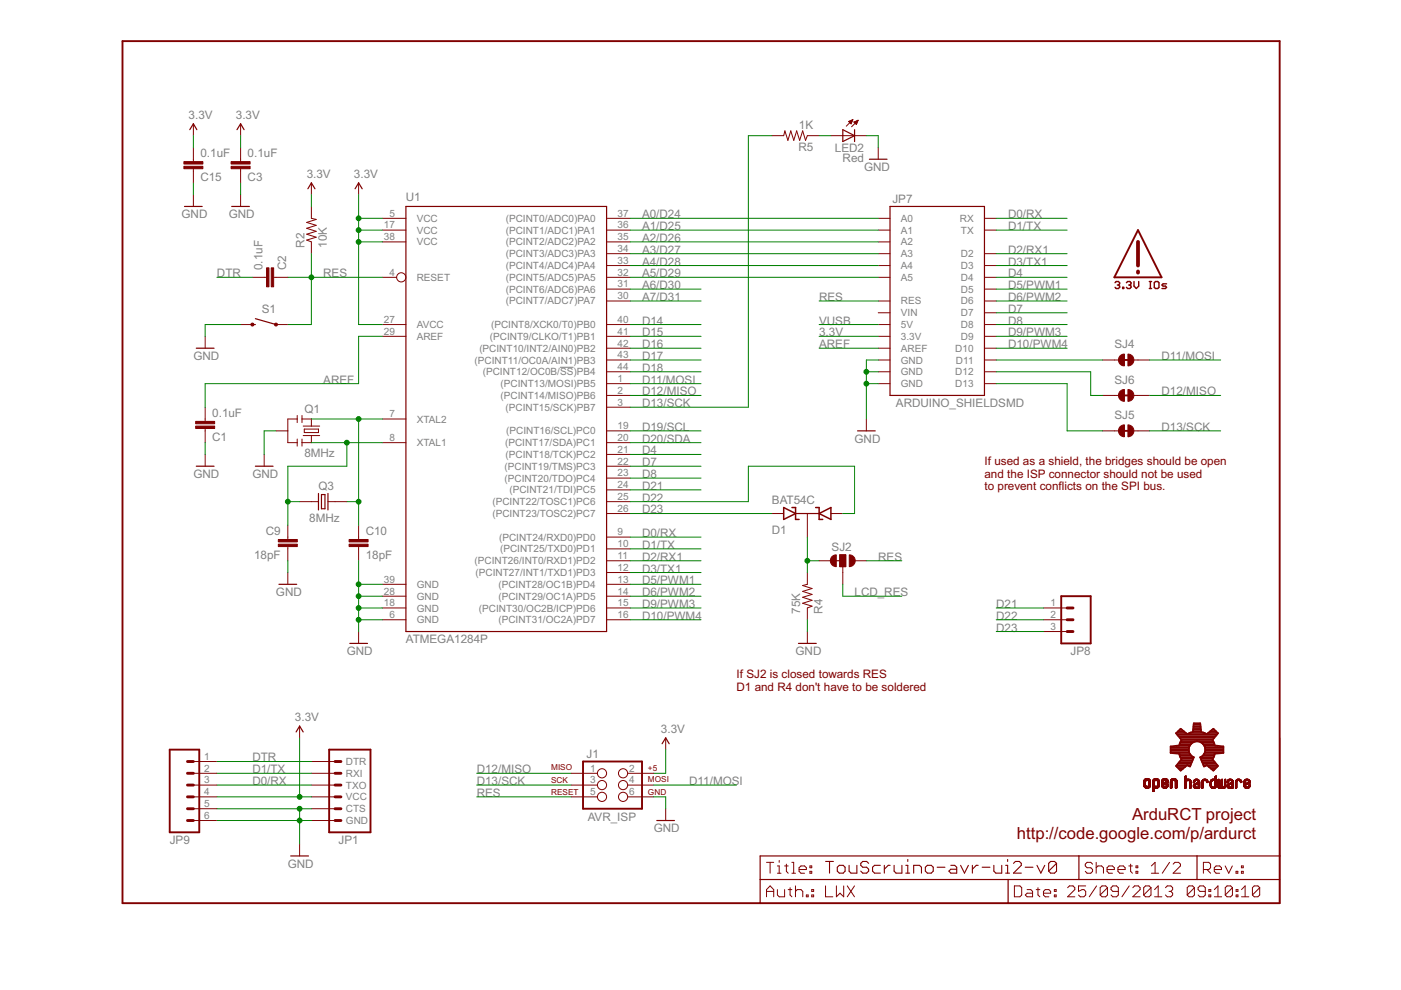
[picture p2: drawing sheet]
<svg xmlns="http://www.w3.org/2000/svg" width="297mm" height="210mm" viewBox="0 0 297 210" stroke-linecap="round" stroke-linejoin="round" font-family="sans-serif">
<path d="M118.7 77.9h2.9" fill="none" stroke="#808080" stroke-width=".21"/>
<g fill="none" stroke="#800000" stroke-width=".21">
<path d="M41 26.2v2.6M41 31.3v3M41 35.8v3M51 26.2v2.6M51 31.3v3M51 35.8v3M66 38.8v2.5M76 38.8v2.5M163.7 28.8h2.5l.2-1.1 .6 2.1 .7-2.1 .6 2.1 .6-2.1 .6 2.1 .7-2.1 .6 2.1 .4-1h2.5M176.2 28.8h7.5M179.9 25.8l.5 .4M179.9 25.8h.8"/>
<path d="M180.1 25.9h.5M180.2 26h.4M180.2 25.6h.5M180.3 26.1h.2M180.4 26.2h.1M180.5 25.5h.2M180.7 25.4h.1M180.8 25.4l-1.4 1.4M180.8 25.4l-.9 .4M180.8 25.4l-.4 .8M181.1 25.9h.7M181.2 26h.5"/>
<path d="M181.3 26.1h.4M181.3 25.8h.5M181.4 26.2h.2M181.5 26.4h.1M181.6 25.6h.3M181.9 25.5h.1M181.9 25.5l-1.3 1.4M181.9 25.5l-.8 .4M181.9 25.5l-.3 .9-.5-.5M186.2 31.3v2.5M41 41.3v2.5M51 41.3v2.5"/>
<path d="M53.5 58.8h3M58 58.8h3M66 43.8v2.5l1 .2-2 .7 2 .6-2 .6 2 .6-2 .7 2 .6-2 .6 1 .4v2.5M81 58.8h3.1M81 51.3h5.1M81 48.8h5.1M81 46.3h5.1M128.6 58.8h5M128.6 56.3h5M128.6 53.8h5M128.6 51.3h5M128.6 48.8h5"/>
<path d="M128.6 46.3h5M186.2 58.8h2.5M186.2 56.3h2.5M186.2 53.8h2.5M186.2 51.3h2.5M186.2 48.8h2.5M186.2 46.3h2.5M208.7 58.8h2.5M208.7 56.3h2.5M208.7 53.8h2.5M208.7 48.8h2.5M208.7 46.3h2.5"/>
<path d="M43.5 71.3v2.5M51 68.8h2.5M58.5 68.8h2.5M81 71.3h5.1M81 68.8h5.1M128.6 78.8h5M128.6 76.3h5M128.6 73.8h5M128.6 71.3h5M128.6 68.8h5M128.6 61.3h5M128.6 63.8h5"/>
<path d="M186.2 78.8h2.5M186.2 76.3h2.5M186.2 73.8h2.5M186.2 71.3h2.5M186.2 68.8h2.5M186.2 63.8h2.5M186.2 66.3h2.5M208.7 78.8h2.5M208.7 76.3h2.5M208.7 73.8h2.5M208.7 71.3h2.5M208.7 68.8h2.5"/>
<path d="M208.7 61.3h2.5M208.7 63.8h2.5M208.7 66.3h2.5M233.8 76.3h3.3M240.4 76.3h3.4M43.5 86.3v3M43.5 90.8v3.1M43.5 96.4v2.4M56 96.4v2.4M58.5 91.4h2.5M63 88.8h-2v5.1h2M63 88.1v1.5"/>
<path d="M63 93.1v1.5M64 88.8h2v1.5M64 88.1v1.5M64 93.1v1.5M64.3 90.3h3.5M64.3 92.4h3.5M64.5 91h3v.7h-3zM66 92.4v1.5h-2M81 88.8h5.1M81 93.9h5.1M128.6 93.9h5M128.6 91.4h5"/>
<path d="M128.6 98.8h5M128.6 96.4h5M128.6 86.3h5M128.6 83.8h5M128.6 81.3h5M183.7 88.8v2.6M186.2 81.3h2.5M208.7 81.3h2.5M233.8 91.4h3.3M233.8 83.8h3.3M240.4 91.4h3.4M240.4 83.8h3.4"/>
<path d="M61 111.4v3M61 115.9v3M63.5 106.4h4M69.5 106.4h4M76 111.4v3M76 115.9v3M128.6 118.9h5M128.6 116.4h5M128.6 113.9h5M128.6 108.9h5M128.6 106.4h5M128.6 103.9h5"/>
<path d="M128.6 101.4h5M163.7 108.9h2.5M171.2 108.9v5M173.7 118.9h2.5M176.2 108.9h2.5M178.1 117.6h1.2v2.5h-1.2zM181.2 118.9h2.5M61 121.4v2.5M76 133.9v2.5M81 131.4h5.1M81 128.9h5.1M81 126.4h5.1"/>
<path d="M81 123.9h5.1M128.6 131.4h5M128.6 128.9h5M128.6 126.4h5M128.6 123.9h5M128.6 121.4h5M171.2 121.4v2.5l-1 .2 2 .7-2 .6 2 .6-2 .6 2 .7-2 .6 2 .6-1 .4v2.5M171.2 133.9v2.5M178.7 120.1v3.8M221.2 131.4h5.1M221.2 128.9h5.1M221.2 133.9h5.1"/>
<path d="M63.5 153.9v2.5M141.1 156.4v2.5M41 166.5h5M41 161.5h5M41 164h5M41 169h5M41 171.5h5M41 174h5M63.5 179v2.5M66 166.5h5M66 161.5h5M66 164h5"/>
<path d="M66 169h5M66 171.5h5M66 174h5M121.1 166.5h5.6M121.1 164h5.6M121.1 169h5.6M133.1 166.5h5.5M133.1 164h5.5M133.1 169h5.5M141.1 171.5v2.5M242.5 166.5h.4M242.5 166.4h.4"/>
<path d="M242.5 166.3h.4M242.5 166.2h.4M242.5 166.1h.4M242.5 166h.4M242.5 165.9h.4M242.5 165.8h.4M242.5 165.7h.4M242.5 166.6l.5 .1M242.5 166.6h.4M242.5 165.6h.4M242.5 166.7h.6M242.5 166.7l1.4 .1"/>
<path d="M242.6 165.4h1.3M242.6 166.8h1.2M242.6 165.4h1.2M242.6 165.3h1.2M242.7 166.9h1.1M242.7 165.3h1.1M242.7 165.2h1M242.8 167h.9M242.8 165.2h.8M242.8 167h.8M242.9 165.1h.7M243 167.1h.5"/>
<path d="M243 165.6h-.5M243 165.5h-.5M243 165.1h.4M243.1 165.5h-.6M243.1 167.2h.2M243.3 165.5h.6M243.4 165.5h.5M243.5 165.6h.4M243.5 166.6h.4M243.5 166.5h.4M243.5 165.7h.4M243.5 166.4h.4"/>
<path d="M243.5 166.3h.4M243.5 166.2h.4M243.5 166.1h.4M243.5 166h.4M243.5 165.9h.4M243.5 165.8h.4M243.7 166.9l-1 .1M243.8 166.8l-1.2 .1M243.9 166.7h-.5M243.9 166.6l-.5 .1M244.4 167.6h.4M244.4 167.5h.4"/>
<path d="M244.4 167.4h.4M244.4 167.3h.4M244.4 167.2h.4M244.4 167.1h1M244.4 166.7l1.4 .1M244.4 166.7h.5M244.4 166.6l.5 .1M244.4 166.6h.4M244.4 166.5h.4M244.4 166.4h.4M244.4 166.3h.4M244.4 166.2h.4"/>
<path d="M244.4 166.1h.4M244.4 166h.4M244.4 165.9h.4M244.4 165.8h.4M244.4 165.7h.4M244.4 165.6h.4M244.5 165.4h1.2M244.5 165.3h1.2M244.6 167.8h-.2M244.6 165.2h1M244.7 165.2h.8M244.7 167.7l-.3 .1"/>
<path d="M244.8 167.7h-.4M244.8 165.1h.6M244.8 165.7h-.4M244.8 165.6h-.4M244.9 165.5h-.5M244.9 165.1h.4M245 165.5h-.6M245 167.2h.2M245.2 165.5h.6M245.3 166.7h.5M245.3 165.5h.5M245.4 165.6h.4"/>
<path d="M245.4 166.6h.4M245.4 166.5h.4M245.4 165.7h.4M245.4 166.4h.4M245.4 166.3h.4M245.4 166.2h.4M245.4 166.1h.4M245.4 166h.4M245.4 165.9h.4M245.4 165.8h.4M245.5 167l-1.1 .1M245.6 167h-1.2"/>
<path d="M245.6 166.9l-1.2 .1M245.7 166.9h-1.3M245.7 166.8l-1.3 .1M245.7 166.8h-1.3M245.7 165.4h-1.2M245.8 166.6h-.4M246.3 166.6h.4M246.3 166.5h.4M246.3 165.9l.4 .1M246.3 165.9h.3M246.3 165.8h.3M246.3 165.6h.4"/>
<path d="M246.3 166.7h.5M246.3 166.7h1.3M246.4 166.8h1.2M246.4 165.4h1.2M246.4 165.3h1.2M246.4 166.9h1.1M246.4 165.3h1.1M246.5 166.9h1M246.5 165.2h1M246.5 167h.9M246.5 165.2h.9M246.6 167h.8"/>
<path d="M246.6 165.8h-.3M246.6 165.1h.7M246.7 165.7l-.4 .1M246.7 165.7h-.4M246.7 165.6h-.4M246.7 167.1h.5M246.7 166.4h-.4M246.7 166h1M246.8 165.5h-.5M246.8 165.1h.4M246.8 166.4h-.5M246.9 167.2h.2"/>
<path d="M246.9 165.5h-.6M246.9 165.9h.8M247 166.3h-.7M247 165.9h.7M247.1 165.5h.5M247.1 165.8h.6M247.1 166.7h.5M247.2 166.2h-.9M247.2 165.5h.5M247.2 165.6h.5M247.2 165.8h.5M247.3 166.6h.4"/>
<path d="M247.3 165.6h.4M247.3 166.5h.4M247.3 165.7h.4M247.3 166.2h-1M247.3 166.4h.4M247.4 166.3h.3M247.4 166.1h-1.1M247.5 166.3h.2M247.5 166.1h-1.2M247.6 166.2h.1M247.6 165.4h-1.3M247.6 166h-1.3"/>
<path d="M247.7 166.6h-.5M248.1 166.9h.4M248.1 166.8h.4M248.1 166.7h.4M248.1 166.6h.4M248.1 166.5h.4M248.1 166.4h.4M248.1 166.3h.4M248.1 166.2h.4M248.1 166.1h.4M248.1 166h.4M248.1 165.9h.4"/>
<path d="M248.1 165.8h.4M248.1 165.7h.4M248.2 167.1h.1M248.2 165.4h1.3M248.3 165.3h1.1M248.4 165.2h1M248.4 165.2h.9M248.5 167l-.4 .1M248.5 167h-.4M248.5 165.1h.7M248.5 165.7h-.4M248.6 165.6l-.4 .1"/>
<path d="M248.6 165.6h-.4M248.6 165.1h.5M248.7 165.5h-.5M248.8 165.5h-.6M249 165.5h.5M249.1 165.5h.5M249.1 165.6h.5M249.2 165.6h.4M249.2 166.9h.4M249.2 166.8h.4M249.2 166.7h.4M249.2 166.6h.4"/>
<path d="M249.2 166.5h.4M249.2 166.4h.4M249.2 166.3h.4M249.2 166.2h.4M249.2 166.1h.4M249.2 166h.4M249.2 165.9h.4M249.2 165.8h.4M249.2 165.7h.4M249.2 167.1h.2M249.5 167l-.3 .1M249.5 165.4h-1.3"/>
<path d="M249.6 167h-.4M251.2 167.1h.2M251.2 164.7h.3M251.2 167h.3M251.2 166.9h.3M251.2 166.8h.3M251.2 166.7h.3M251.2 166.6h.3M251.2 166.5h.3M251.2 166.4h.3M251.2 166.3h.3M251.2 166.2h.3"/>
<path d="M251.2 166.1h.3M251.2 166h.3M251.2 165.9h.3M251.2 165.8h.3M251.2 165.7h.3M251.2 165.4h1.2M251.2 165.3h1.1M251.2 165.2l1.1 .1M251.2 165.2h.3M251.2 165.1h.3M251.2 165h.3M251.2 164.9h.3"/>
<path d="M251.2 164.8h.3M251.2 164.6h.3M251.2 167.2h.1M251.3 164.6h.2M251.3 164.5h.2M251.5 167l-.3 .1M251.5 165.8h-.3M251.5 165.7h-.3M251.6 165.6l-.4 .1M251.6 165.2h.6M251.7 165.6h-.5M251.7 165.5h-.5"/>
<path d="M251.8 165.2h.1M252.1 165.5h.4M252.1 165.6h.4M252.2 165.6h.3M252.2 165.7h.3M252.3 165.7h.3M252.3 167h.2M252.3 166.9h.3M252.3 166.8h.3M252.3 166.7h.3M252.3 166.6h.3M252.3 166.5h.3"/>
<path d="M252.3 166.4h.3M252.3 166.3h.3M252.3 166.2h.3M252.3 166.1h.3M252.3 166h.3M252.3 165.9h.3M252.3 165.8h.3M252.4 167.2h-.1M252.5 165.5h-1.3M252.5 167.1h-.2M252.5 167l-.2 .1M252.6 166.9l-.3 .1"/>
<path d="M253 166.7l.4 .1M253 166.7h.3M253 166.6h.3M253 165.9h.2M253 166.8l.5 .1M253 166.8h.4M253 165.7h.3M253 166.9h.9M253 165.6h.4M253.1 166.9l.8 .1M253.2 167h.7M253.2 165.4h1"/>
<path d="M253.3 165.9h-.3M253.3 165.3h.8M253.3 165.8l-.3 .1M253.3 167.1h.6M253.3 165.8h-.3M253.3 166.2h1.1M253.3 165.7h-.3M253.4 166.5l-.4 .1M253.4 167.2h.5M253.4 166.5h-.4M253.4 165.2h.6M253.4 166.1h1"/>
<path d="M253.4 165.6h-.4M253.5 165.5h-.4M253.5 166.4l-.5 .1M253.6 167.2h.1M253.6 166.1h.8M253.6 166.4h-.6M253.6 165.2h.1M253.7 166.9h.1M253.7 166h.7M253.8 166.3h-.7M253.8 166h.6M253.9 166.3h-.7"/>
<path d="M253.9 165.5h.4M253.9 165.6h.4M254 165.9h.4M254 165.6h.3M254 165.7h.3M254 166.3h.4M254 165.7l.4 .1M254.1 167.2h.1M254.1 167h.3M254.1 166.9h.3M254.1 166.8h.3M254.1 166.7h.3"/>
<path d="M254.1 166.6h.3M254.1 166.5h.3M254.1 166.4h.3M254.1 166.3h.3M254.1 165.8h.3M254.3 167.1h-.2M254.3 165.5h-1.2M254.4 167l-.3 .1M254.4 166.2h-1.2M254.8 167.2h.1M254.8 167h.3M254.8 166.9h.3"/>
<path d="M254.8 166.8h.3M254.8 166.7h.3M254.8 166.6h.3M254.8 166.5h.3M254.8 166.4h.3M254.8 166.3h.3M254.8 166.2h.3M254.8 166.1h.3M254.8 166h.3M254.8 165.9h.3M254.8 165.8h.3M254.8 165.7h.3"/>
<path d="M254.8 165.6h.4M254.9 165.4h1.1M255 165.4h1M255 167.1h-.2M255 165.3h.9M255.1 167l-.3 .1M255.1 165.3h.8M255.1 165.8h-.3M255.1 165.7h-.3M255.2 165.2h.5M255.2 165.6h-.4M255.3 165.5h-.4"/>
<path d="M255.4 165.2h.1M255.6 165.5h.5M255.7 165.6h.4M255.8 165.6h.3M255.8 165.7h.3M255.8 165.8h.3M255.9 165.9h.1M256 165.5h-1.1M256.1 165.9h-.2M256.1 165.8l-.2 .1M256.6 166.5h.3M256.6 166.4h.3"/>
<path d="M256.6 166.3h.3M256.6 166.2h.3M256.6 166.1h.3M256.6 166h.3M256.6 165.9h.3M256.6 166.6h.3M256.6 165.8h.3M256.6 166.7l.4 .1M256.6 166.7h.3M256.6 165.7h.3M256.6 166.8l.6 .1M256.6 166.8h.4"/>
<path d="M256.7 166.9h1.1M256.7 165.4h1.2M256.8 165.4h1.1M256.8 167h.9M256.8 165.3h1.1M256.9 165.3h1M256.9 167.1h.7M256.9 165.7h-.3M257 165.2h.5M257 167.2h.5M257 165.6h-.4M257.1 165.5h-.5"/>
<path d="M257.2 167.2h.1M257.2 165.2h.1M257.4 165.5h.5M257.5 166.8h.4M257.5 165.6h.4M257.6 165.6h.3M257.6 166.7h.3M257.6 165.7h.3M257.6 166.6h.3M257.6 166.5h.3M257.6 166.4h.3M257.6 166.3h.3"/>
<path d="M257.6 166.2h.3M257.6 166.1h.3M257.6 166h.3M257.6 165.9h.3M257.6 165.8h.3M257.6 165.2h.3M257.6 165.1h.3M257.6 165h.3M257.6 164.9h.3M257.6 164.8h.3M257.6 164.7h.3M257.7 164.6h.2"/>
<path d="M257.7 164.5h.2M257.9 166.8l-.6 .1M257.9 166.7l-.4 .1M257.9 165.5h-1.2M258.2 166.6h.3M258.2 166.5h.3M258.2 166.4h.3M258.2 166.3h.3M258.2 166.2h.3M258.2 166.1h.3M258.2 166h.3M258.2 165.9h.3"/>
<path d="M258.2 165.8h.3M258.2 165.7h.3M258.2 165.6h.3M258.2 165.5h.3M258.2 165.4h.3M258.2 166.8l.4 .1M258.2 166.8h.3M258.2 166.7l.3 .1M258.2 166.7h.3M258.2 165.3h.3M258.2 166.9h1.6M258.3 166.9h1.5"/>
<path d="M258.3 167h1.5M258.3 167h1.4M258.4 165.2h.1M258.4 167.1h.6M258.5 167.2h.4M258.7 167.2h.1M258.7 166.9h.6M258.8 166.8h.4M258.9 166.7h.3M258.9 166.6h.3M258.9 166.5h.3M258.9 166.4h.3"/>
<path d="M258.9 166.3h.3M258.9 166.2h.3M258.9 166.1h.3M258.9 166h.3M258.9 165.9h.3M258.9 165.8h.3M258.9 165.7h.3M258.9 165.6h.3M258.9 165.5h.3M258.9 165.4h.3M258.9 165.3h.3M259.1 165.2h.1"/>
<path d="M259.1 167.1h.6M259.2 167.2h.4M259.5 166.8h.4M259.5 166.7h.4M259.6 166.7h.3M259.6 166.6h.3M259.6 166.5h.3M259.6 166.4h.3M259.6 166.3h.3M259.6 166.2h.3M259.6 166.1h.3M259.6 166h.3"/>
<path d="M259.6 165.9h.3M259.6 165.8h.3M259.6 165.7h.3M259.6 165.6h.3M259.6 165.5h.3M259.6 165.4h.3M259.6 165.3h.3M259.7 165.2h.2M259.9 166.8l-.5 .1M260.1 166.7l.4 .1M260.1 166.7h.4M260.1 166.6h.4"/>
<path d="M260.2 166.8h.3M260.2 165.7h.3M260.2 166.8l.4 .1M260.2 166.9h.8M260.2 166.9l.8 .1M260.3 167h.7M260.3 165.9l-.1 .1M260.3 165.4h1M260.4 165.9h-.2M260.4 165.3h.9M260.4 167.1h.6M260.4 165.8l-.2 .1"/>
<path d="M260.4 165.3h.8M260.5 166.2h1M260.5 165.8h-.3M260.5 166.5h-.4M260.5 165.7h-.3M260.5 167.2h.5M260.5 165.6l-.3 .1M260.5 166.5h-.3M260.6 166.1h.9M260.6 165.2h.5M260.6 165.6h-.4M260.6 165.5h-.4"/>
<path d="M260.7 166.4l-.5 .1M260.7 166.4h-.5M260.7 166.1h.8M260.8 165.2h.1M260.8 166.9h.2M260.8 166h.7M260.9 166.3h-.7M261 166h.5M261 165.5h.4M261 166.3h-.7M261.1 165.6h.4M261.1 165.9h.4"/>
<path d="M261.1 165.6l.4 .1M261.2 165.7h.3M261.2 165.8h.3M261.2 167h.3M261.2 166.9h.3M261.2 166.8h.3M261.2 166.7h.3M261.2 166.6h.3M261.2 166.5h.3M261.2 166.4h.3M261.2 166.3h.3M261.3 167.2h-.1"/>
<path d="M261.4 165.5h-1.1M261.4 167.1h-.2M261.5 167l-.3 .1M261.5 166.2h-1.2M261.9 167h.3M261.9 166.9h.3M261.9 166.8h.3M261.9 166.7h.3M261.9 166.6h.3M261.9 166.5h.3M261.9 166.4h.3M261.9 166.3h.3"/>
<path d="M261.9 166.2h.3M261.9 166.1h.3M261.9 166h.3M261.9 165.9h.3M261.9 165.8h.3M262 167.2h.1M262.1 165.4h1M262.1 167.1h-.2M262.2 165.3h.8M262.2 167l-.3 .1M262.2 165.7l-.2 .1M262.3 165.7h-.3"/>
<path d="M262.3 165.6l-.3 .1M262.3 165.2h.6M262.4 165.6h-.4M262.4 165.5h-.4M262.6 165.2h.1M262.8 165.5h.4M262.8 165.6h.4M262.9 165.6h.3M263 165.7h.3M263 165.8h.3M263 165.9h.1M263.2 165.5h-1.2"/>
<path d="M263.2 165.9h-.2M263.3 165.8l-.3 .1M263.7 166.6l.4 .1M263.7 166.6h.3M263.7 166.5h.4M263.7 166.1h1.2M263.7 166.1h.3M263.7 166h.3M263.7 165.9h.3M263.7 165.8h.3M263.7 166.7l.4 .1M263.7 166.7h.4"/>
<path d="M263.8 166.8h.4M263.8 166.8l.5 .1M263.8 166.9h1.1M263.9 165.4h1M263.9 167h.9M264 167h.8M264 165.3h.8M264 166.5h-.3M264 165.7l-.3 .1M264.1 165.7h-.4M264.1 167.1h.6M264.1 165.6l-.4 .1"/>
<path d="M264.1 165.2h.6M264.1 165.6h-.3M264.2 167.2h.4M264.2 166.4l-.5 .1M264.2 165.5h-.4M264.2 166.1h.8M264.3 166.4h-.6M264.3 165.2h.2M264.4 167.2h.1M264.5 166.3h-.8M264.5 166h.6M264.5 166.9h.5"/>
<path d="M264.6 165.5h.4M264.6 165.9h.5M264.6 165.6h.4M264.7 166.8h.3M264.7 166.2h-1M264.7 165.9h.4M264.7 165.6l.3 .1M264.7 166.7h.3M264.7 165.7h.3M264.8 166.6h.2M264.8 165.7h.2M264.8 165.8h.3"/>
<path d="M264.8 166.5h.3M264.8 166.2h-1.1M264.9 166.9l-1 .1M265 166.4h.1M265 165.5h-1.2M265 166.8h-.4M265 166h-.7M162.5 182.8h1.5M162.5 189h1.5M162.5 190.1v-1.5l.8-.8 .7 .8v1.5M163.3 182.8v2.3M164.8 188.6v1.2l.4 .3h1.1v-1.5"/>
<path d="M164.8 185.1h.8M164.8 183.6h.4v1.5M165.2 182.4v.4M166.3 183.6h.8M166.7 183.2v1.5l.4 .4M167.1 188.6h.8M167.5 188.2v1.6l.4 .3M167.9 185.1h.8M167.9 182.8h.4v2.3M168.7 189l.3-.4h.8l.4 .4v1.1M168.7 187.8v2.3M169.4 184.4h1.6v-.4l-.4-.4h-.8l-.4 .4v.7l.4 .4h.8"/>
<path d="M171 189.8h.3v.3h-.3zM171.7 184.7h.4v.4h-.4zM171.7 183.6h.4v.4h-.4zM172.1 189.8h.4v.3h-.4zM172.1 188.6h.4v.4h-.4zM175 187.8v2.3h1.6M177.3 187.8v2.3l.8-.7 .8 .7v-2.3M179.6 187.8l1.6 2.3M181.2 187.8l-1.6 2.3M215.1 187.8h1.1l.4 .4v1.6l-.4 .3h-1.1zM217.8 188.6h.7l.4 .4v1.1h-1.1l-.4-.3 .4-.4h1.1M219.7 188.6h.8"/>
<path d="M220.1 188.2v1.6l.4 .3M221.2 189.4h1.6v-.4l-.4-.4h-.8l-.4 .4v.8l.4 .3h.8M223.5 189.8h.4v.3h-.4zM223.5 188.6h.4v.4h-.4zM226.4 188.2l.3-.4h.8l.4 .4v.4l-1.5 1.5h1.5M230.2 187.8h-1.5v1.2l.7-.4h.4l.4 .4v.8l-.4 .3h-.8l-.3-.3M231.6 183.2l-.3-.4h-.8l-.4 .4v.4l.4 .4h.8l.3 .4v.3l-.3 .4h-.8l-.4-.4M232.4 182.8v2.3M232.4 184l.4-.4h.8l.4 .4v1.1M232.5 187.8l-1.6 2.3M234.7 184.4h1.6v-.4l-.4-.4h-.8l-.4 .4v.7l.4 .4h.8M234.8 188.2v1.6l-.4 .3h-.7l-.4-.3"/>
<path d="M234.8 188.2l-.4-.4h-.7l-.4 .4v1.6M234.8 188.2l-1.5 1.6M237 184.4h1.5v-.4l-.3-.4h-.8l-.4 .4v.7l.4 .4h.8M237.1 189h-1.2l-.3-.4v-.4l.3-.4h.8l.4 .4v1.6l-.4 .3h-.8l-.3-.3M239.3 183.6h.8M239.4 187.8l-1.5 2.3M239.7 183.2v1.5l.4 .4M240.2 188.2l.4-.4h.7l.4 .4v.4l-1.5 1.5h1.5M240.9 184.7h.3v.4h-.3zM240.9 183.6h.3v.4h-.3zM244 188.2v1.6l-.4 .3h-.7l-.4-.3M244 188.2l-.4-.4h-.7l-.4 .4v1.6"/>
<path d="M244 188.2l-1.5 1.6M244.1 183.6l.8-.8v2.3M244.1 185.1h1.6M244.8 190.1h1.5M244.8 188.6l.8-.8v2.3M247.1 188.2l.4-.4h.7l.4 .4v.4l-.4 .4M247.9 189h.3M248 182.8l-1.6 2.3M248.2 189l.4 .4v.4l-.4 .3h-.7l-.4-.3M248.7 183.2l.4-.4h.8l.4 .4v.4l-1.6 1.5h1.6M253.2 188.2v1.6l-.3 .3h-.8l-.4-.3M253.2 188.2l-.3-.4h-.8l-.4 .4v1.6"/>
<path d="M253.2 188.2l-1.5 1.6M255.1 184.4h1.2l.4-.4v-.8l-.4-.4h-1.2v2.3M255.5 189h-1.1l-.4-.4v-.4l.4-.4h.8l.3 .4v1.6l-.3 .3h-.8l-.4-.3M255.9 184.4l.8 .7M256.3 189.8h.4v.3h-.4zM256.3 188.6h.4v.4h-.4zM257.5 184.4h1.5v-.4l-.4-.4h-.8l-.3 .4v.7l.3 .4h.8M257.5 190.1h1.5M257.5 188.6l.7-.8v2.3M259.8 183.6l.7 1.5 .8-1.5M261.3 188.2v1.6l-.4 .3h-.7l-.4-.3M261.3 188.2l-.4-.4h-.7l-.4 .4v1.6"/>
<path d="M261.3 188.2l-1.5 1.6M262.1 184.7h.3v.4h-.3zM262.1 189.8h.4v.3h-.4zM262.1 188.6h.4v.4h-.4zM263.2 184.7h.4v.4h-.4zM263.2 183.6h.4v.4h-.4zM263.2 190.1h1.6M263.2 188.6l.8-.8v2.3M267.1 188.2v1.6l-.4 .3h-.8l-.4-.3M267.1 188.2l-.4-.4h-.8l-.4 .4v1.6M267.1 188.2l-1.6 1.6"/>
<circle cx="85.1" cy="58.8" r=".97"/>
<circle cx="127.6" cy="166.5" r=".97"/>
<circle cx="127.6" cy="164" r=".97"/>
<circle cx="127.6" cy="169" r=".97"/>
<circle cx="132.1" cy="164" r=".97"/>
<circle cx="132.1" cy="166.5" r=".97"/>
<circle cx="132.1" cy="169" r=".97"/>
</g>
<path d="M26 8.7h245.3v182.8h-245.3zM241.3 48.8l5 10h-10zM237.8 76.3h1.7M237.8 91.4h1.7M237.8 83.8h1.7M225 126.4h6.2v10h-6.2zM36 158.9h6.2v17.6h-6.2zM69.8 158.9h8.7v17.6h-8.7zM123.6 161.5h12.5v10h-12.5z" fill="none" stroke="#800000" stroke-width=".4"/>
<g fill="#800000" stroke="#800000" stroke-width=".21">
<path d="M49 34.3h4v.5h-4z"/>
<path d="M49 35.3h4v.5h-4z"/>
<path d="M41.5 89.3h4v.6h-4z"/>
<path d="M41.5 90.3h4v.5h-4z"/>
<path d="M56.5 56.8h.5v4h-.5z"/>
<path d="M57.5 56.8h.5v4h-.5z"/>
<path d="M178.1 117.6h1.2v2.5h-1.2z"/>
<path d="M59 115.4h4v.5h-4z"/>
<path d="M59 114.4h4v.5h-4z"/>
<path d="M74 115.4h4v.5h-4z"/>
<path d="M74 114.4h4v.5h-4z"/>
<path d="M39 34.3h4v.5h-4z"/>
<path d="M39 35.3h4v.5h-4z"/>
</g>
<g fill="none" stroke="#800000" stroke-width=".25">
<path d="M40.2 27.5l.8-1.3 .7 1.3M50.2 27.5l.8-1.3 .8 1.3M178.7 27.5l2.5 1.3-2.5 1.2zM181.2 27.5v2.5M184.3 33.8h3.8M39.1 43.8h3.8M49.1 43.8h3.8M65.3 40l.7-1.2 .8 1.2M75.3 40l.7-1.2 .8 1.2M86.1 43.8h42.5v90.1h-42.5zM188.7 43.8h20v40h-20zM41.6 73.8h3.8"/>
<path d="M53.5 68.8h.6M54.1 67.6l4.4 1.2M41.6 98.8h3.8M54.1 98.8h3.8M181.8 91.4h3.8M67.5 104.6v3.5M68.2 104.9h.7v3h-.7zM69.5 104.6v3.5M168.7 108.9h5M176.2 118.9h2.5M59.1 123.9h3.8M74.2 136.4h3.7"/>
<path d="M169.3 136.4h3.8M62.8 155.2l.7-1.3 .8 1.3M140.4 157.7l.7-1.3 .8 1.3M271.3 156.4v35.1M139.3 174h3.7M61.6 181.5h3.8M161.2 186.5h110.1M213.7 186.5v5M228.7 181.5v5M253.8 181.5v5M271.3 181.5h-110.1v10"/>
</g>
<g fill="none" stroke="#800000" stroke-width=".23">
<path d="M175 182.6h1.7M175.9 182.6v2.5M177.5 183.9l.4-.4h.9l.4 .4v.8l-.4 .4h-.9l-.4-.4zM180 183.5v1.2l.4 .4h1.3v-1.6M184.2 183l-.5-.4h-.8l-.4 .4v.5l.4 .4h.8l.5 .4v.4l-.5 .4h-.8l-.4-.4M186.6 183.5h-1.2l-.4 .4v.8l.4 .4h1.2M187.5 183.5v1.6M188.7 183.5h-.4l-.8 .8M189.6 183.5v1.2l.4 .4h1.2v-1.6M192 185.1h.9M192 183.5h.5v1.6M192.5 182.2v.4"/>
<path d="M193.7 185.1v-1.6h1.2l.5 .4v1.2M196.2 183.9l.4-.4h.8l.5 .4v.8l-.5 .4h-.8l-.4-.4zM198.7 183.9h1.6M201.6 183.5h.8l.4 .4v1.2h-1.2l-.4-.4 .4-.4h1.2M203.7 183.5l.8 1.6 .8-1.6M206.2 183.5v1.6M207.4 183.5h-.4l-.8 .8M208.2 183.9h1.7M210.7 183.5v1.2l.4 .4h1.3v-1.6M213.2 185.1h.8M213.2 183.5h.4v1.6M213.6 182.2v.4"/>
<path d="M214.9 183l.4-.4h.8l.4 .4v.5l-1.6 1.6h1.6M217.4 183.9h1.6M219.9 183.5l.8 1.6 .8-1.6M224 183l-.4-.4h-.8l-.5 .4v1.7M224 183v1.7l-.4 .4h-.8l-.5-.4M224 183l-1.7 1.7"/>
</g>
<g fill="none" stroke="#800000" stroke-width=".38">
<path d="M248.2 159.5h3.9M248.2 159.2h3.9M248.2 158.8h3.8M248.2 158.5h3.9M249.3 158.1h2.9M249.4 155.4h2M249.6 155.7h8.4M249.8 155h1.2M249.9 156.1h7.8M250 159.9h2.3M250.1 157.8h2.4M250.1 156.4h7.4"/>
<path d="M250.1 154.7h.5M250.2 157.5h2.7M250.4 157.1h6.8M250.4 156.8h6.8M252.3 155.4h3M252.8 157.5a1.77 1.77 0 0 0 .3 3.1l-.8 1.9-.6-.3-1.4 1.2-1-1 1.2-1.4-.4-.8M252.8 157.5l1.1-.3 .9 .3M252.9 155h1.8M253 154.7h1.6M253 154.4h1.6M253 154h1.6M253.1 153.7h1.4"/>
<path d="M254.7 157.5h2.7M254.8 157.5l.6 .6M255.1 157.8h2.4M255.3 159.9h2.3M255.4 158.1a1.77 1.77 0 0 1-.9 2.5l.8 1.9 .5-.3 1.5 1.2 .9-1-1.1-1.4 .4-.8M255.4 158.1h2.9M255.4 159.5h4M255.5 158.5h3.9M255.5 159.2h3.9M255.5 158.8h3.9M256.2 155.4h1.9M256.6 155h1.2"/>
<path d="M257 154.7h.5M249.5 162.3h2.2M249.6 162.6h1.7M249.7 161.9h2.9M249.9 163h.9M250 161.6h2.7M250.1 160.2l-.1-.4-1.8-.2v-1.3l1.8-.2 .5-1.2-1.2-1.4 1-1 1.4 1.2 1.2-.5 .2-1.8h1.4l.2 1.8 1.1 .5 1.5-1.2 .9 1-1.1 1.4 .5 1.2 1.8 .2v1.3l-1.8 .2-.1 .4M250.1 160.2h2.5M250.2 163.3h.2M250.3 160.5h2.8M250.3 161.2h2.5M250.4 160.9h2.6"/>
<path d="M251.8 162.3h.6M254.5 160.5h2.8M254.6 160.9h2.5M254.7 161.2h2.6M254.9 161.6h2.7M255 161.9h2.8M255 160.2h2.5M255.2 162.3h.6M255.9 162.3h2.2M256.3 162.6h1.7M256.7 163h1M257.2 163.3h.1"/>
</g>
<g fill="none" stroke="#800000" stroke-width=".61">
<path d="M226.3 133.9h1.2M226.3 131.4h1.2M226.3 128.9h1.2M39.8 166.5h1.2M39.8 164h1.2M39.8 161.5h1.2M39.8 171.5h1.2M39.8 169h1.2M39.8 174h1.2M71 166.5h1.3M71 164h1.3M71 161.5h1.3"/>
<path d="M71 171.5h1.3M71 169h1.3M71 174h1.3"/>
</g>
<g fill="#800000" stroke="#800000" stroke-width=".21">
<path d="M176.4 118l.5-.3 .4-.1v2.5a1.26 1.26 0 0 1-1.1-.7 1.26 1.26 0 0 1 .2-1.4z" fill-rule="evenodd"/>
<path d="M180.1 117.6a1.25 1.25 0 0 1 1.2 1.3 1.25 1.25 0 0 1-1.2 1.2z" fill-rule="evenodd"/>
<path d="M239.1 75.1a1.25 1.25 0 0 1 1.3 1.2 1.25 1.25 0 0 1-1.3 1.3z" fill-rule="evenodd"/>
<path d="M237.4 75.5l.5-.4h.5v2.5a1.26 1.26 0 0 1-1.2-.8 1.26 1.26 0 0 1 .2-1.3z" fill-rule="evenodd"/>
<path d="M239.1 90.1a1.26 1.26 0 0 1 1.3 1.2 1.26 1.26 0 0 1-1.3 1.3z" fill-rule="evenodd"/>
<path d="M237.4 90.5l.5-.3 .5-.1v2.5a1.26 1.26 0 0 1-1.2-.7 1.26 1.26 0 0 1 .2-1.4z" fill-rule="evenodd"/>
<path d="M239.1 82.6a1.25 1.25 0 0 1 1.3 1.2 1.25 1.25 0 0 1-1.3 1.3z" fill-rule="evenodd"/>
<path d="M237.4 83l.5-.3 .5-.1v2.5a1.26 1.26 0 0 1-1.2-.8 1.26 1.26 0 0 1 .2-1.3z" fill-rule="evenodd"/>
<circle cx="58.5" cy="68.8" r=".32"/>
<circle cx="53.5" cy="68.8" r=".32"/>
</g>
<path d="M166.2 107.6l2.5 1.3-2.5 1.2zM167.9 107.6h.8v2.5h.7M172.9 107.6h.8v2.5h.7M173.7 108.9l2.5-1.3v2.5z" fill="none" stroke="#800000" stroke-width=".32"/>
<path d="M241.3 51.3v5M241.3 57.6v.2" fill="none" stroke="#800000" stroke-width=".8"/>
<g fill="none" stroke="#800000" stroke-width=".3">
<path d="M236.4 59.9l.2-.2h.5l.3 .2v.3l-.3 .2M238.8 59.9l.3-.2h.5l.2 .2-.2 .5M240.4 59.7v1l.5 .5 .5-.5v-1M243.7 59.7h.5M243.9 59.7v1.5M244.7 59.9l.3-.2h.5l.2 .2v1l-.2 .3h-.5l-.3-.3zM236.9 60.4h.2M237.1 60.4l.3 .3v.2l-.3 .3h-.5l-.2-.3M238 60.9h.3v.3h-.3zM239.3 60.4h.3M239.6 60.4l.2 .3-.2 .5h-.5l-.3-.3M243.7 61.2h.5"/>
<path d="M247.3 60.2h-.7l-.2 .2 .2 .3h.5l.2 .2-.2 .3h-.7"/>
</g>
<g fill="none" stroke="#008000" stroke-width=".21">
<path d="M41 28.8v2.5M41 38.8v2.5M51 28.8v2.5M51 38.8v2.5M163.7 28.8h-5v57.5h-25.1M173.7 28.8h2.5M183.7 28.8h2.5v2.5M46 58.8h7.5M61 58.8h20M66 53.8v15h-5M66 41.3v2.5M76 41.3v27.5h5"/>
<path d="M76 46.3h5M76 48.8h5M76 51.3h5M133.6 58.8h52.6M133.6 46.3h52.6M133.6 48.8h52.6M133.6 51.3h52.6M133.6 53.8h52.6M133.6 56.3h52.6M211.2 58.8h15.1M211.2 46.3h15.1M211.2 48.8h15.1"/>
<path d="M211.2 53.8h15.1M211.2 56.3h15.1M51 68.8h-7.5v2.5M81 71.3h-5v10h-32.5v5M133.6 76.3h15M133.6 78.8h15M133.6 68.8h15M133.6 71.3h15M133.6 73.8h15M133.6 61.3h15M133.6 63.8h15M173.7 68.8h12.5"/>
<path d="M173.7 71.3h12.5M173.7 73.8h12.5M173.7 63.8h12.5M183.7 78.8h2.5M186.2 76.3h-2.5v12.5M211.2 76.3h22.6M211.2 78.8h20v5h2.6M211.2 68.8h15.1M211.2 71.3h15.1M211.2 73.8h15.1M211.2 61.3h15.1M211.2 63.8h15.1"/>
<path d="M211.2 66.3h15.1M243.8 76.3h15M43.5 93.9v2.5M58.5 91.4h-2.5v5M66 93.9h15M66 88.8h15M73.5 93.9v4.9h-12.5v12.6M76 88.8v22.6M133.6 91.4h15M133.6 81.3h15M133.6 93.9h15M133.6 98.8h15"/>
<path d="M133.6 83.8h15M133.6 96.4h15M183.7 81.3h2.5M211.2 81.3h15.1v10.1h7.5M243.8 91.4h15M243.8 83.8h15M61 118.9v2.5M61 106.4h2.5M73.5 106.4h2.5M76 118.9v15M133.6 106.4h25.1v-7.6h22.5v10.1h-2.5M133.6 113.9h15"/>
<path d="M133.6 116.4h15M133.6 101.4h15M133.6 118.9h15M133.6 108.9h30.1M133.6 103.9h15M171.2 113.9v7.5M171.2 118.9h2.5M183.7 118.9h7.5M76 131.4h5M76 128.9h5M76 126.4h5M76 123.9h5"/>
<path d="M133.6 131.4h15M133.6 128.9h15M133.6 126.4h15M133.6 123.9h15M133.6 121.4h15M171.2 131.4v2.5M178.7 123.9v2.5h12.5M211.2 131.4h10M211.2 128.9h10M211.2 133.9h10M63.5 156.4v12.6M141.1 158.9v5.1h-2.5"/>
<path d="M46 174h20M46 171.5h20M46 169h20M46 161.5h20M46 164h20M46 166.5h20M63.5 171.5v7.5M101.1 169h20M101.1 164h20M101.1 166.5h20M138.6 169h2.5v2.5M138.6 166.5h17.5"/>
</g>
<g fill="#008000" stroke="#008000" stroke-width=".21">
<circle cx="76" cy="126.4" r=".51"/>
<circle cx="76" cy="128.9" r=".51"/>
<circle cx="76" cy="131.4" r=".51"/>
<circle cx="76" cy="123.9" r=".51"/>
<circle cx="183.7" cy="78.8" r=".51"/>
<circle cx="183.7" cy="81.3" r=".51"/>
<circle cx="63.5" cy="174" r=".51"/>
<circle cx="63.5" cy="171.5" r=".51"/>
<circle cx="73.5" cy="93.9" r=".51"/>
<circle cx="61" cy="106.4" r=".51"/>
<circle cx="76" cy="88.8" r=".51"/>
<circle cx="76" cy="106.4" r=".51"/>
<circle cx="76" cy="46.3" r=".51"/>
<circle cx="76" cy="48.8" r=".51"/>
<circle cx="76" cy="51.3" r=".51"/>
<circle cx="63.5" cy="169" r=".51"/>
<circle cx="66" cy="58.8" r=".51"/>
<circle cx="171.2" cy="118.9" r=".51"/>
</g>
<g font-size="4" fill="#800000">
<text x="240" y="174">ArduRCT project</text>
<text x="215.6" y="178">http://code.google.com/p/ardurct</text>
</g>
<g font-size="2.8" fill="#808080">
<text x="40" y="25.3">3.3V</text>
<text x="50" y="25.3">3.3V</text>
<text x="169.4" y="27.3">1K</text>
<text x="42.5" y="33.4">0.1uF</text>
<text x="52.5" y="33.4">0.1uF</text>
<text x="169.3" y="32">R5</text>
<text x="177" y="32.3">LED2</text>
<text x="178.7" y="34.4">Red</text>
<text x="42.5" y="38.4">C15</text>
<text x="52.5" y="38.4">C3</text>
<text x="65" y="37.8">3.3V</text>
<text x="75" y="37.8">3.3V</text>
<text x="183.2" y="36.3">GND</text>
<text x="38.5" y="46.3">GND</text>
<text x="48.5" y="46.3">GND</text>
<text x="86.1" y="42.5">U1</text>
<text x="136.1" y="46.3">A0/D24</text>
<text x="189.2" y="43">JP7</text>
<text x="213.7" y="46.3">D0/RX</text>
<text x="64.6" y="52.5" transform="rotate(-90 64.6 52.5)">R2</text>
<text x="69.3" y="52.5" transform="rotate(-90 69.3 52.5)">10K</text>
<text x="136.1" y="48.8">A1/D25</text>
<text x="136.1" y="51.3">A2/D26</text>
<text x="136.1" y="53.8">A3/D27</text>
<text x="213.7" y="48.8">D1/TX</text>
<text x="213.7" y="53.8">D2/RX1</text>
<text x="46" y="58.8">DTR</text>
<text x="55.6" y="57.3" transform="rotate(-90 55.6 57.3)">0.1uF</text>
<text x="60.6" y="57.3" transform="rotate(-90 60.6 57.3)">C2</text>
<text x="68.5" y="58.8">RES</text>
<text x="136.1" y="56.3">A4/D28</text>
<text x="136.1" y="58.8">A5/D29</text>
<text x="213.7" y="56.3">D3/TX1</text>
<text x="213.7" y="58.8">D4</text>
<text x="136.1" y="61.3">A6/D30</text>
<text x="136.1" y="63.8">A7/D31</text>
<text x="173.7" y="63.8">RES</text>
<text x="213.7" y="61.3">D5/PWM1</text>
<text x="213.7" y="63.8">D6/PWM2</text>
<text x="55.5" y="66.3">S1</text>
<text x="136.1" y="68.8">D14</text>
<text x="136.1" y="71.3">D15</text>
<text x="173.7" y="71.3">3.3V</text>
<text x="173.7" y="68.8">VUSB</text>
<text x="213.7" y="68.8">D8</text>
<text x="213.7" y="71.3">D9/PWM3</text>
<text x="213.7" y="66.3">D7</text>
<text x="41" y="76.3">GND</text>
<text x="136.1" y="73.8">D16</text>
<text x="136.1" y="76.3">D17</text>
<text x="173.7" y="73.8">AREF</text>
<text x="213.7" y="73.8">D10/PWM4</text>
<text x="236.3" y="73.8">SJ4</text>
<text x="246.3" y="76.3">D11/MOSI</text>
<text x="68.5" y="81.3">AREF</text>
<text x="136.1" y="81.3">D11/MOSI</text>
<text x="136.1" y="83.8">D12/MISO</text>
<text x="136.1" y="78.8">D18</text>
<text x="236.3" y="81.3">SJ6</text>
<text x="246.3" y="83.8">D12/MISO</text>
<text x="45" y="88.5">0.1uF</text>
<text x="64.5" y="87.6">Q1</text>
<text x="136.1" y="86.3">D13/SCK</text>
<text x="189.9" y="86.3">ARDUINO_SHIELDSMD</text>
<text x="236.3" y="88.8">SJ5</text>
<text x="45" y="93.5">C1</text>
<text x="136.1" y="91.3">D19/SCL</text>
<text x="136.1" y="93.9">D20/SDA</text>
<text x="181.2" y="93.9">GND</text>
<text x="246.3" y="91.3">D13/SCK</text>
<text x="41" y="101.4">GND</text>
<text x="53.5" y="101.4">GND</text>
<text x="64.5" y="96.9">8MHz</text>
<text x="136.1" y="101.4">D8</text>
<text x="136.1" y="96.4">D4</text>
<text x="136.1" y="98.9">D7</text>
<text x="67.5" y="103.9">Q3</text>
<text x="136.1" y="106.4">D22</text>
<text x="136.1" y="103.9">D21</text>
<text x="163.7" y="106.9">BAT54C</text>
<text x="56.4" y="113.5">C9</text>
<text x="65.6" y="110.6">8MHz</text>
<text x="77.5" y="113.5">C10</text>
<text x="136.1" y="113.9">D0/RX</text>
<text x="136.1" y="108.9">D23</text>
<text x="163.7" y="113.1">D1</text>
<text x="53.9" y="118.5">18pF</text>
<text x="77.5" y="118.5">18pF</text>
<text x="136.1" y="116.4">D1/TX</text>
<text x="136.1" y="118.9">D2/RX1</text>
<text x="176.3" y="116.9">SJ2</text>
<text x="186.2" y="118.9">RES</text>
<text x="136.1" y="123.9">D5/PWM1</text>
<text x="136.1" y="121.4">D3/TX1</text>
<text x="58.5" y="126.4">GND</text>
<text x="136.1" y="126.4">D6/PWM2</text>
<text x="136.1" y="128.9">D9/PWM3</text>
<text x="136.1" y="131.4">D10/PWM4</text>
<text x="169.7" y="130.2" transform="rotate(-90 169.7 130.2)">75K</text>
<text x="174.4" y="130.2" transform="rotate(-90 174.4 130.2)">R4</text>
<text x="181.2" y="126.4">LCD_RES</text>
<text x="211.2" y="131.4">D22</text>
<text x="211.2" y="128.9">D21</text>
<text x="86.1" y="136.4">ATMEGA1284P</text>
<text x="211.2" y="133.9">D23</text>
<text x="73.5" y="138.9">GND</text>
<text x="168.7" y="138.9">GND</text>
<text x="227" y="138.9">JP8</text>
<text x="62.5" y="152.9">3.3V</text>
<text x="140.1" y="155.4">3.3V</text>
<text x="53.5" y="161.5">DTR</text>
<text x="124.4" y="160.7">J1</text>
<text x="53.5" y="166.5">D0/RX</text>
<text x="53.5" y="164">D1/TX</text>
<text x="101.1" y="164">D12/MISO</text>
<text x="101.1" y="166.5">D13/SCK</text>
<text x="146.1" y="166.5">D11/MOSI</text>
<text x="101.1" y="169">RES</text>
<text x="124.6" y="174">AVR_ISP</text>
<text x="36" y="179">JP9</text>
<text x="71.8" y="179">JP1</text>
<text x="138.6" y="176.5">GND</text>
<text x="61" y="184">GND</text>
</g>
<g font-size="2.8" fill="#800000">
<text x="208.7" y="98.6">If used as a shield, the bridges should be open</text>
<text x="208.7" y="101.2">and the ISP connector should not be used</text>
<text x="208.7" y="103.9">to prevent conflicts on the SPI bus.</text>
<text x="156.2" y="143.8">If SJ2 is closed towards RES</text>
<text x="156.2" y="146.4">D1 and R4 don't have to be soldered</text>
</g>
<g font-size="2.4" fill="#808080">
<text x="82.6" y="45.9">5</text>
<text x="88.4" y="47">VCC</text>
<text x="107.2" y="47">(PCINT0/ADC0)PA0</text>
<text x="130.9" y="45.9">37</text>
<text x="191" y="47">A0</text>
<text x="203.5" y="47">RX</text>
<text x="81.4" y="48.4">17</text>
<text x="81.4" y="50.9">38</text>
<text x="88.4" y="49.5">VCC</text>
<text x="88.4" y="52">VCC</text>
<text x="107.2" y="52">(PCINT2/ADC2)PA2</text>
<text x="107.2" y="49.5">(PCINT1/ADC1)PA1</text>
<text x="130.9" y="53.4">34</text>
<text x="130.9" y="50.9">35</text>
<text x="130.9" y="48.4">36</text>
<text x="191" y="49.5">A1</text>
<text x="191" y="52">A2</text>
<text x="203.7" y="49.5">TX</text>
<text x="82.6" y="58.4">4</text>
<text x="88.4" y="59.6">RESET</text>
<text x="107.2" y="59.6">(PCINT5/ADC5)PA5</text>
<text x="107.2" y="57">(PCINT4/ADC4)PA4</text>
<text x="107.2" y="54.5">(PCINT3/ADC3)PA3</text>
<text x="130.9" y="58.4">32</text>
<text x="130.9" y="55.9">33</text>
<text x="191" y="54.5">A3</text>
<text x="191" y="57">A4</text>
<text x="191" y="59.6">A5</text>
<text x="203.7" y="54.5">D2</text>
<text x="203.7" y="57">D3</text>
<text x="203.7" y="59.6">D4</text>
<text x="107.2" y="62.1">(PCINT6/ADC6)PA6</text>
<text x="107.2" y="64.6">(PCINT7/ADC7)PA7</text>
<text x="130.9" y="61">31</text>
<text x="130.9" y="63.5">30</text>
<text x="191" y="64.6">RES</text>
<text x="203.7" y="62.1">D5</text>
<text x="203.7" y="64.6">D6</text>
<text x="81.4" y="68.5">27</text>
<text x="81.4" y="71">29</text>
<text x="88.4" y="69.6">AVCC</text>
<text x="104.1" y="69.6">(PCINT8/XCK0/T0)PB0</text>
<text x="130.9" y="71">41</text>
<text x="130.9" y="68.5">40</text>
<text x="191" y="67.1">VIN</text>
<text x="191" y="69.6">5V</text>
<text x="203.7" y="67.1">D7</text>
<text x="203.7" y="69.6">D8</text>
<text x="88.4" y="72.1">AREF</text>
<text x="100.6" y="77.1">(PCINT11/OC0A/AIN1)PB3</text>
<text x="101.6" y="74.6">(PCINT10/INT2/AIN0)PB2</text>
<text x="103.9" y="72.1">(PCINT9/CLKO/T1)PB1</text>
<text x="130.9" y="76">43</text>
<text x="130.9" y="73.5">42</text>
<text x="191" y="74.6">AREF</text>
<text x="191" y="77.1">GND</text>
<text x="191" y="72.1">3.3V</text>
<text x="202.5" y="74.6">D10</text>
<text x="202.7" y="77.1">D11</text>
<text x="203.7" y="72.1">D9</text>
<text x="102.4" y="79.6">(PCINT12/OC0B/SS)PB4</text>
<text x="106.1" y="82.1">(PCINT13/MOSI)PB5</text>
<text x="130.9" y="83.5">2</text>
<text x="130.9" y="81">1</text>
<text x="130.9" y="78.5">44</text>
<text x="191" y="79.6">GND</text>
<text x="191" y="82.1">GND</text>
<text x="202.5" y="79.6">D12</text>
<text x="202.5" y="82.1">D13</text>
<text x="82.6" y="88.5">7</text>
<text x="88.4" y="89.6">XTAL2</text>
<text x="106.1" y="84.6">(PCINT14/MISO)PB6</text>
<text x="107.2" y="87.1">(PCINT15/SCK)PB7</text>
<text x="130.9" y="86">3</text>
<text x="82.6" y="93.5">8</text>
<text x="88.4" y="94.6">XTAL1</text>
<text x="107.1" y="94.6">(PCINT17/SDA)PC1</text>
<text x="107.3" y="92.1">(PCINT16/SCL)PC0</text>
<text x="130.9" y="93.5">20</text>
<text x="130.9" y="91">19</text>
<text x="107" y="99.6">(PCINT19/TMS)PC3</text>
<text x="107.2" y="97.1">(PCINT18/TCK)PC2</text>
<text x="130.9" y="101">23</text>
<text x="130.9" y="98.5">22</text>
<text x="130.9" y="96">21</text>
<text x="104.4" y="107.1">(PCINT22/TOSC1)PC6</text>
<text x="107" y="102.1">(PCINT20/TDO)PC4</text>
<text x="108" y="104.6">(PCINT21/TDI)PC5</text>
<text x="130.9" y="106">25</text>
<text x="130.9" y="103.5">24</text>
<text x="104.4" y="109.6">(PCINT23/TOSC2)PC7</text>
<text x="130.9" y="113.5">9</text>
<text x="130.9" y="108.5">26</text>
<text x="100.6" y="119.6">(PCINT26/INT0/RXD1)PD2</text>
<text x="105.8" y="114.6">(PCINT24/RXD0)PD0</text>
<text x="106" y="117.1">(PCINT25/TXD0)PD1</text>
<text x="130.9" y="118.5">11</text>
<text x="130.9" y="116">10</text>
<text x="81.4" y="123.5">39</text>
<text x="88.4" y="124.6">GND</text>
<text x="100.8" y="122.1">(PCINT27/INT1/TXD1)PD3</text>
<text x="105.7" y="124.6">(PCINT28/OC1B)PD4</text>
<text x="130.9" y="123.5">13</text>
<text x="130.9" y="121">12</text>
<text x="81.4" y="128.6">18</text>
<text x="81.4" y="126">28</text>
<text x="82.6" y="131.1">6</text>
<text x="88.4" y="129.7">GND</text>
<text x="88.4" y="127.2">GND</text>
<text x="101.5" y="129.7">(PCINT30/OC2B/ICP)PD6</text>
<text x="105.7" y="127.2">(PCINT29/OC1A)PD5</text>
<text x="130.9" y="131.1">16</text>
<text x="130.9" y="128.6">15</text>
<text x="130.9" y="126">14</text>
<text x="222.8" y="128.6">1</text>
<text x="222.8" y="131.1">2</text>
<text x="88.4" y="132.2">GND</text>
<text x="105.7" y="132.2">(PCINT31/OC2A)PD7</text>
<text x="222.8" y="133.6">3</text>
<text x="43.3" y="161.1">1</text>
<text x="43.3" y="163.6">2</text>
<text x="43.3" y="166.1">3</text>
<text x="73.3" y="162.2">DTR</text>
<text x="73.3" y="164.7">RXI</text>
<text x="73.3" y="167.2">TXO</text>
<text x="125.1" y="163.6">1</text>
<text x="125.1" y="166.1">3</text>
<text x="133.4" y="163.6">2</text>
<text x="133.4" y="166.1">4</text>
<text x="43.3" y="168.6">4</text>
<text x="43.3" y="171.1">5</text>
<text x="43.3" y="173.6">6</text>
<text x="73.3" y="169.7">VCC</text>
<text x="73.3" y="172.2">CTS</text>
<text x="125.1" y="168.6">5</text>
<text x="133.4" y="168.6">6</text>
<text x="73.3" y="174.7">GND</text>
</g>
<g font-size="1.9" fill="#800000">
<text x="116.8" y="166">SCK</text>
<text x="116.8" y="163.2">MISO</text>
<text x="137.4" y="165.8">MOSI</text>
<text x="137.4" y="163.5">+5</text>
<text x="116.8" y="168.5">RESET</text>
<text x="137.4" y="168.5">GND</text>
</g>
</svg>
